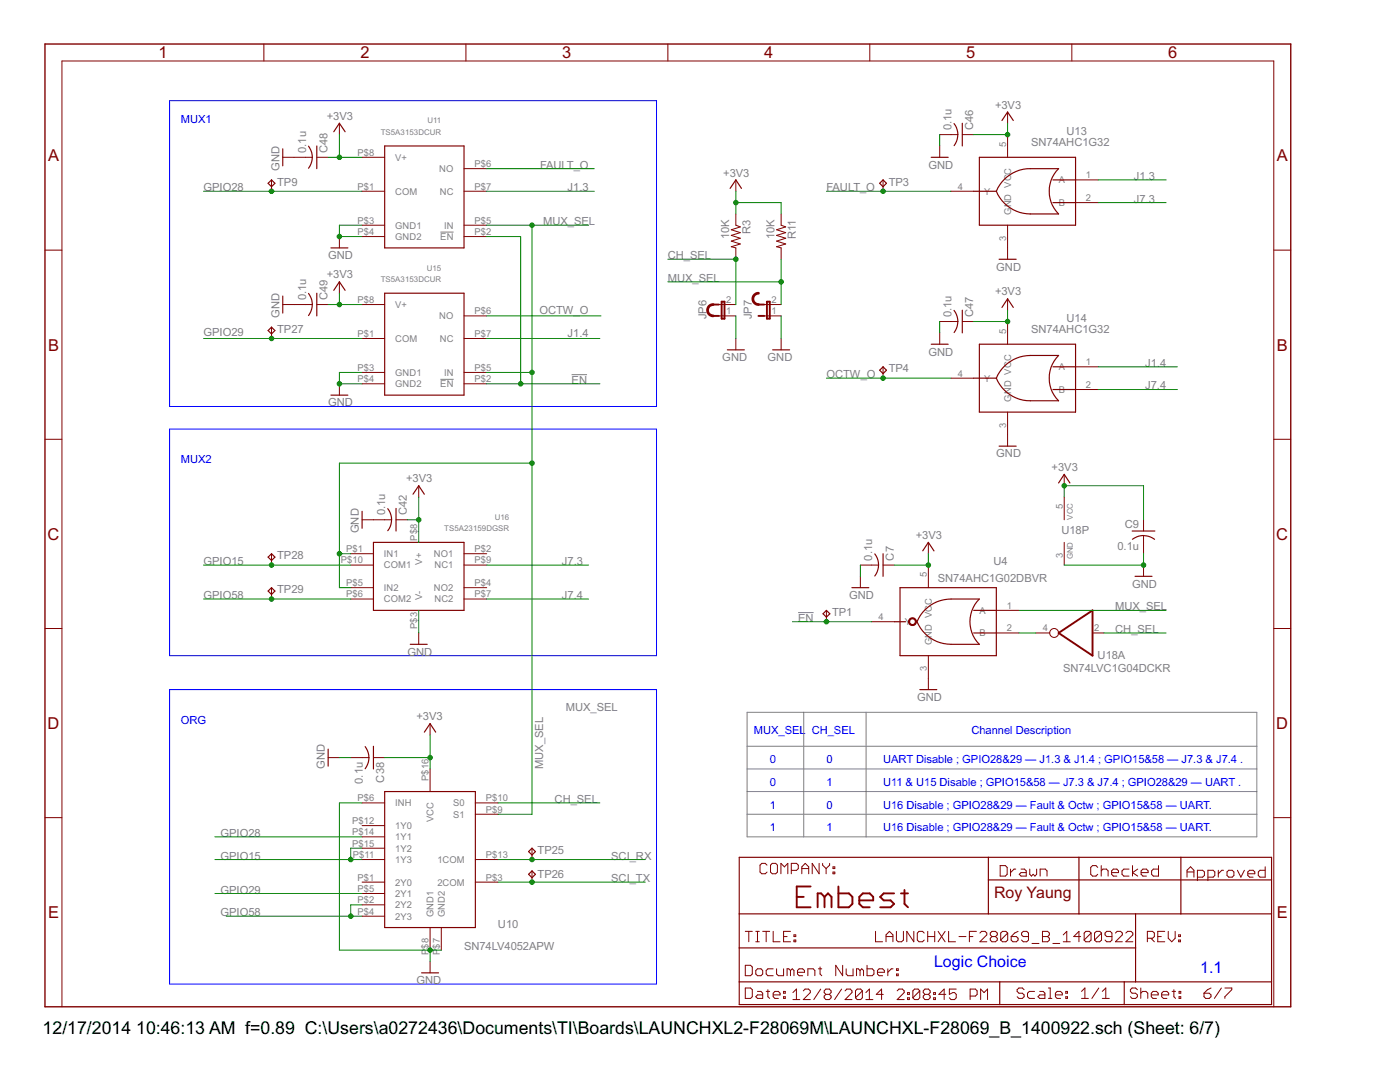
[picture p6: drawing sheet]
<svg xmlns="http://www.w3.org/2000/svg" width="279mm" height="216mm" viewBox="0 0 279 216" stroke-linecap="round" stroke-linejoin="round" font-family="sans-serif">
<path d="M33.8 20.1h97.2v61h-97.2zM33.8 85.6h97.2v45.2h-97.2zM33.8 137.6h97.2v58.8h-97.2z" fill="none" stroke="#00f" stroke-width=".2"/>
<path d="M87.9 46.3h2.6M87.9 75.7h2.6M114.1 74.8h3.1M159.3 122.2h3.1M149.1 142.1h101.7v24.9h-101.7zM149.1 157.9h101.7M149.1 148.9h101.7M149.1 153.4h101.7M160.4 142.1v24.9M172.8 142.1v24.9M149.1 162.5h101.7" fill="none" stroke="#808080" stroke-width=".2"/>
<path d="M9 8.8h248.6v192.1h-248.6z" fill="none" stroke="#800000" stroke-width=".28"/>
<g fill="none" stroke="#800000" stroke-width=".2">
<path d="M52.7 8.8v3.4M93 8.8v3.4M133.3 8.8v3.4M173.6 8.8v3.4M213.9 8.8v3.4M54.2 35.9v2.3M56.4 31.4h5.9M63.2 31.4h2.3M67.7 24.6v2.3M72.3 38.2h4.5M72.3 31.4h4.5M92.6 38.2h4.5"/>
<path d="M92.6 33.7h4.5M146.9 35.9v2.3M176.2 35.9v2.3M187.5 26.9h3.7M187.5 29.1v2.3M189.8 38.2h4.5M192 26.9h2.3M201.1 22.4v2.2M201.1 26.9v4.5M214.7 35.9h4.5M9 49.9h3.4M67.7 47.2v2.3"/>
<path d="M67.7 56.2v2.3M72.3 47.2h4.5M72.3 44.9h4.5M92.6 47.2h4.5M92.6 44.9h4.5M146.9 42.7v2.2l.8 .4-1.8 .5 1.8 .6-1.8 .6 1.8 .5-1.8 .6 1.8 .6-1.8 .5 1 .3v2.2M155.9 42.7v2.2l.9 .4-1.8 .5 1.8 .6-1.8 .6 1.8 .5-1.8 .6 1.8 .6-1.8 .5 .9 .3v2.2M201.1 44.9v6.8M201.1 59.6v2.3M214.7 40.4h4.5M254.2 49.9h3.4M54.2 65.3v2.2"/>
<path d="M56.4 60.8h5.9M63.2 60.8h2.3M67.7 76.6v2.2M72.3 60.8h4.5M72.3 76.6h4.5M72.3 67.5h4.5M72.3 74.3h4.5M92.6 63h4.5M92.6 76.6h4.5M92.6 67.5h4.5M92.6 74.3h4.5M143.5 63h3.4"/>
<path d="M143.5 60.8h3.4M146.9 67.5v2.3M152.5 63h3.4M152.5 60.8h3.4M155.9 67.5v2.3M176.2 73.2v2.3M187.5 66.4v2.3M187.5 64.2h3.7M189.8 75.5h4.5M192 64.2h2.3M201.1 64.2v4.5M214.7 73.2h4.5"/>
<path d="M214.7 77.7h4.5M9 87.7h3.4M83.6 96.9v2.3M201.1 82.2v6.8M212.4 94.7v2.2M212.4 99.2v4.5M254.2 87.7h3.4M54.2 110.5v2.3M54.2 117.3v2.2M70 112.8h4.5M70 119.5h4.5M70 110.5h4.5"/>
<path d="M70 117.3h4.5M72.3 103.7h5.8M79 103.7h2.3M92.6 112.8h4.5M92.6 119.5h4.5M92.6 110.5h4.5M92.6 117.3h4.5M171.7 112.8h3.6M171.7 115v2.3M176.2 112.8h2.3M185.3 108.2v2.3M185.3 112.8v4.5"/>
<path d="M212.4 108.2v4.6M228.2 103.7v2.3M228.2 106.9v3.6M228.2 112.8v2.2M9 125.4h3.4M83.6 126.3v2.3M164.9 121.8v2.3M174 124.1h4.5M185.3 130.8v6.8M198.8 126.3h4.5M198.8 121.8h4.5M206.7 126.3h2.8"/>
<path d="M218 126.3h2.3M254.2 125.4h3.4M65.5 151.2h2.2M70 151.2h3.6M74.5 151.2h2.3M85.8 144.4v2.2M85.8 153.4v4.5M9 163.2h3.4M72.3 171.5h4.5M72.3 164.7h4.5M72.3 167h4.5M72.3 169.2h4.5"/>
<path d="M72.3 176h4.5M72.3 178.3h4.5M72.3 160.2h4.5M94.9 171.5h4.5M94.9 176h4.5M94.9 160.2h4.5M94.9 162.5h4.5M106.2 169.2v2.3M106.2 173.8v2.2M153.1 172.6l-.4-.3h-.7l-.3 .3v1.4l.3 .3h.7l.4-.3M154.1 172.3h.7l.4 .3v1.4l-.4 .3h-.7l-.3-.3v-1.4zM155.9 174.3v-2l.6 .7 .7-.7v2"/>
<path d="M157.9 173.7h1.1l.3-.4v-.7l-.3-.3h-1.1v2M160 174.3v-1.3l.7-.7 .7 .7v1.3M160 173.3h1.4M163.5 172.3v2l-1.4-2v2M164.2 172.3v.3l.7 .7M164.9 173.3v1M165.6 172.3v.3l-.7 .7M166.2 174h.4v.3h-.4zM166.2 173h.4v.3h-.4zM199.6 172.7h1l.4 .4v1.4l-.4 .3h-1zM201.7 173.4v1.4M202.7 173.4h-.3l-.7 .7"/>
<path d="M203.8 173.4h.6l.4 .4v1h-1l-.4-.3 .4-.4h1M205.5 173.4v1.1l.3 .3 .4-.3 .3 .3 .4-.3v-1.1M207.6 174.8v-1.4h1l.4 .4v1M219.1 173.1l-.4-.4h-.7l-.3 .4v1.4l.3 .3h.7l.4-.3M219.8 173.8l.3-.4h.7l.3 .4v1M219.8 172.7v2.1M221.8 174.1h1.4v-.3l-.3-.4h-.7l-.4 .4v.7l.4 .3h.7M225.3 173.4h-1l-.4 .4v.7l.4 .3h1M226 172.7v2.1M227.1 173.4l-1.1 .7 1.1 .7M227.7 174.1h1.4v-.3l-.3-.4h-.7l-.4 .4v.7l.4 .3h.7M231.2 172.7v2.1h-1l-.4-.3v-.7l.4-.4h1"/>
<path d="M236.9 175v-1.3l.7-.7 .7 .7v1.3M236.9 174h1.4M239 175h1l.4-.3v-.7l-.4-.3h-1v2M241.1 175h1l.3-.3v-.7l-.3-.3h-1v2M243.1 173.7v1.3M244.2 173.7h-.4l-.7 .6M245.2 173.7h.7l.4 .3v.7l-.4 .3h-.7l-.3-.3v-.7zM247 173.7l.6 1.3 .7-1.3M249 174.3h1.4v-.3l-.3-.3h-.7l-.4 .3v.7l.4 .3h.7M252.5 173v2h-1l-.4-.3v-.7l.4-.3h1M254.2 163.2h3.4M72.3 180.6h4.5"/>
<path d="M72.3 182.8h4.5M85.8 185.1v4.5M85.8 191.9v2.2M88.1 185.1v4.5M148.7 192.6h1.1l.3 .4v1.4l-.3 .3h-1.1zM148.7 197.1h1.1l.3 .4v1.4l-.3 .3h-1.1zM148.7 185.8h1.4M149.4 185.8v2.1M150.8 193.7l.4-.4h.7l.3 .4v.7l-.3 .3h-.7l-.4-.3zM150.8 185.8h.7M150.8 187.9h.7M151.2 197.8h.7l.3 .4v1h-1l-.4-.3 .4-.4h1"/>
<path d="M151.2 185.8v2.1M152.2 185.8h1.4M152.9 197.8h.7M152.9 185.8v2.1M153.2 197.5v1.4l.4 .3M154.3 198.5h1.4v-.3l-.4-.4h-.7l-.3 .4v.7l.3 .3h.7M154.3 185.8v2.1h1.4M154.3 193.3h-1.1l-.3 .4v.7l.3 .3h1.1M155 193.3v1.1l.3 .3h1.1v-1.4M156.4 198.9h.3v.3h-.3zM156.4 197.8h.3v.4h-.3zM156.4 186.9h.7"/>
<path d="M157.8 185.8h-1.4v2.1h1.4M157.8 193.7l.3-.4 .4 .4v1M157.8 193.7l-.4-.4h-.3v1.4M157.8 193.7v1M158.2 198.1l.7-.7v2.1M158.2 199.5h1.4M158.5 187.6h.3v.3h-.3zM158.5 186.5h.3v.4h-.3zM159.2 194h1.3v-.3l-.3-.4h-.7l-.3 .4v.7l.3 .3h.7M160.3 197.7l.4-.3h.7l.3 .3v.4l-1.4 1.4h1.4M161.2 194.7v-1.4h1.1l.3 .4v1M163.3 193.3h.7"/>
<path d="M163.7 193v1.4l.3 .3M163.8 197.4l-1.4 2.1M164.8 198.4l-.3 .4v.3l.3 .4h.7l.4-.4v-.3l-.4-.4M164.8 198.4l-.3-.3v-.4l.3-.3h.7l.4 .3v.4l-.4 .3M164.8 198.4h.7M168 197.4l-1.4 2.1M168.2 192.6v2.1l-1.4-2.1v2.1M168.7 197.7l.3-.3h.7l.3 .3v.4l-1.3 1.4h1.3M168.9 193.3v1.1l.3 .3h1v-1.4M171.6 193.7l-.3-.4h-.4v1.4M171.6 193.7v1M171.6 193.7l.4-.4 .3 .4v1"/>
<path d="M172.1 197.7v1.4l-.3 .4h-.7l-.4-.4M172.1 197.7l-.3-.3h-.7l-.4 .3v1.4M172.1 197.7l-1.4 1.4M172.8 199.5h1.4M172.8 198.1l.7-.7v2.1M173 192.6v2.1h1.1l.3-.3v-.7l-.3-.4h-1.1M174.7 185.8v2.1h1.4M175.1 194h1.4v-.3l-.4-.4h-.6l-.4 .4v.7l.4 .3h.6M176.3 198.4h-1.4l1-1v2.1M176.8 186.9h1.4M176.8 187.9v-1.4l.7-.7 .7 .7v1.4M177.2 193.3v1.4"/>
<path d="M178.2 193.3h-.3l-.7 .7M178.9 185.8v1.8l.3 .3h.7l.4-.3v-1.8M178.9 194.4h.4v.3h-.4zM178.9 193.3h.4v.4h-.4zM179 197.7l.4-.3h.7l.3 .3v.4l-1.4 1.4h1.4M181.1 199.1h.4v.4h-.4zM181.1 198.1h.4v.3h-.4zM182.4 185.8v2.1l-1.4-2.1v2.1M183.6 197.7v1.4l-.4 .4h-.7l-.3-.4M183.6 197.7l-.4-.3h-.7l-.3 .3v1.4M183.6 197.7l-1.4 1.4M184.4 186.2l-.3-.4h-.7l-.3 .4v1.4l.3 .3h.7l.3-.3"/>
<path d="M184.6 198.4l-.3 .4v.3l.3 .4h.7l.3-.4v-.3l-.3-.4M184.6 198.4l-.3-.3v-.4l.3-.3h.7l.3 .3v.4l-.3 .3M184.6 198.4h.7M185.1 186.9h1.4M185.1 185.8v2.1M186.3 199.1h.4v.4h-.4zM186.3 198.1h.4v.3h-.4zM186.5 185.8v2.1M187.2 185.8l1.4 2.1M188.6 185.8l-1.4 2.1M188.8 198.4h-1.4l1-1v2.1M189.3 185.8v2.1h1.4"/>
<path d="M190.8 197.4h-1.3v1l.7-.3h.3l.3 .3v.7l-.3 .4h-.7l-.3-.4M191.4 186.9h1.4M193.5 186.9h.7M193.6 198.8h1.1l.3-.4v-.7l-.3-.3h-1.1v2.1M194.9 185.8h-1.4v2.1M195.6 186.2l.3-.4h.7l.3 .4v.3l-1.3 1.4h1.3M195.7 199.5v-2.1l.7 .7 .7-.7v2.1M198 186.9l-.4-.4v-.3l.4-.4h.7l.3 .4v.3l-.3 .4M198 186.9l-.4 .3v.4l.4 .3h.7l.3-.3v-.4l-.3-.3M198 186.9h.7M201.1 186.2l-.4-.4h-.6l-.4 .4v1.4M201.1 186.2v1.4l-.4 .3h-.6l-.4-.3"/>
<path d="M201.1 186.2l-1.4 1.4M201.8 186.9h1l.4 .3v.4l-.4 .3h-.7l-.3-.3zM203.2 185.8l-.7 .4-.7 .7M204.4 197.5l-.4-.4h-.7l-.3 .4v.3l.3 .4h.7l.4 .3v.4l-.4 .3h-.7l-.3-.3M205.3 186.9h-1.1l-.3-.4v-.3l.3-.4h.7l.4 .4v1.4l-.4 .3h-.7l-.3-.3M206 188.3h1.3M206.5 197.8h-1.1l-.3 .4v.7l.3 .3h1.1M207.5 197.8h.7l.3 .4v1h-1l-.3-.3 .3-.4h1M208 185.8h1.1l.3 .4v.3l-.3 .4 .3 .3v.4l-.3 .3h-1.1zM208 186.9h1.1M209.2 199.2h.7M209.2 197.1h.4v2.1"/>
<path d="M210.1 188.3h1.4M210.6 198.5h1.4v-.3l-.3-.4h-.7l-.4 .4v.7l.4 .3h.7M212.2 187.9h1.4M212.2 186.5l.7-.7v2.1M212.7 198.9h.3v.3h-.3zM212.7 197.8h.3v.4h-.3zM215.7 186.9h-1.4l1-1.1v2.1M215.8 199.2h1.4M215.8 197.8l.7-.7v2.1M217.7 186.2l-.3-.4h-.7l-.3 .4v1.4M217.7 186.2v1.4l-.3 .3h-.7l-.3-.3M217.7 186.2l-1.3 1.4"/>
<path d="M219.3 197.1l-1.4 2.1M219.8 186.2l-.3-.4h-.7l-.4 .4v1.4M219.8 186.2v1.4l-.3 .3h-.7l-.4-.3M219.8 186.2l-1.4 1.4M220 199.2h1.4M220 197.8l.7-.7v2.1M221.9 186.9h-1l-.4-.4v-.3l.4-.4h.7l.3 .4v1.4l-.3 .3h-.7l-.4-.3M222.6 186.2l.3-.4h.7l.4 .4v.3l-1.4 1.4h1.4M224.7 186.2l.3-.4h.7l.4 .4v.3l-1.4 1.4h1.4M227 197.5l-.4-.4h-.7l-.3 .4v.3l.3 .4h.7l.4 .3v.4l-.4 .3h-.7l-.3-.3M227.7 198.2l.3-.4h.7l.4 .4v1M227.7 197.1v2.1"/>
<path d="M229 187.2h1l.4-.3v-.7l-.4-.4h-1v2.1M229.7 187.2l.7 .7M229.8 198.5h1.3v-.3l-.3-.4h-.7l-.3 .4v.7l.3 .3h.7M231.1 186.9h.7M231.8 198.5h1.4v-.3l-.3-.4h-.7l-.4 .4v.7l.4 .3h.7M232.5 185.8h-1.4v2.1h1.4M233.2 185.8v1.4l.6 .7 .7-.7v-1.4M233.9 197.8h.7M234.3 197.5v1.4l.3 .3M235.2 187.6h.4v.3h-.4zM235.2 186.5h.4v.4h-.4zM235.3 198.9h.3v.3h-.3z"/>
<path d="M235.3 197.8h.3v.4h-.3zM240.3 198.2h1l.4 .3v.4l-.4 .3h-.7l-.3-.3zM241.7 197.1l-.7 .4-.7 .7M243.8 197.1l-1.4 2.1M244.5 197.1h1.3v.4l-1.3 1.4v.3M12.4 200.9v-188.7h241.8v188.7"/>
<circle cx="210.4" cy="126.3" r=".89"/>
</g>
<g fill="none" stroke="#800000" stroke-width=".23">
<path d="M53.5 36.6l.7-.7 .7 .7-.7 .7zM56.4 29.7v3.4M61.6 29.2a3.6 3.6 0 0 1 0 4.4M63.2 29.1v4.6M66.6 26.3l1.1-1.7 1.2 1.7M76.8 29.1h15.8v20.4h-15.8zM145.7 37.6l1.2-1.7 1.1 1.7M175.6 36.6l.6-.7 .7 .7-.7 .7zM185.8 31.4h3.4M190.4 24.7a3.6 3.6 0 0 1 0 4.4M192 24.6v4.5M194.3 38.2h4.5"/>
<path d="M195.5 31.4h19.2v13.5h-19.2zM200 24l1.1-1.6 1.1 1.6M200.4 35.8a7.3 7.3 0 0 1 5.2-2.1h5.7a6.4 6.4 0 0 0 0 9h-5.7a7.4 7.4 0 0 1-6.8-4.5l.7-1.3zM210.1 35.9h4.6M56.4 59.1v3.4M61.6 58.5a3.6 3.6 0 0 1 0 4.5M63.2 58.5v4.5M66 49.5h3.4M66.6 57.9l1.1-1.7 1.2 1.7M76.8 58.5h15.8v20.3h-15.8zM199.4 51.7h3.4M210.1 40.4h4.6"/>
<path d="M54.2 65.3l.7 .7-.7 .6-.7-.6zM66 78.8h3.4M145.2 69.8h3.3M154.2 69.8h3.4M175.6 73.9l.6-.7 .7 .7-.7 .6zM185.8 68.7h3.4M190.4 61.9a3.6 3.6 0 0 1 0 4.5M192 61.9v4.5M194.3 75.5h4.5M195.5 68.7h19.2v13.5h-19.2zM200 61.3l1.1-1.7 1.1 1.7M200.4 73.1a7.4 7.4 0 0 1 5.2-2.2h5.7a6.4 6.4 0 0 0 0 9.1h-5.7a7.3 7.3 0 0 1-6.8-4.5l.7-1.3z"/>
<path d="M210.1 73.2h4.6M210.1 77.7h4.6M82.4 98.6l1.2-1.7 1.1 1.7M199.4 89h3.4M211.3 96.4l1.1-1.7 1.1 1.7M53.5 111.2l.7-.7 .7 .7-.7 .6zM53.5 117.9l.7-.6 .7 .6-.7 .7zM72.3 102v3.4M74.5 108.2h18.1v13.6h-18.1zM77.4 101.5a3.6 3.6 0 0 1 0 4.4M79 101.5v4.5M170 117.3h3.4"/>
<path d="M174.6 110.5a3.6 3.6 0 0 1 0 4.4M176.2 110.5v4.5M179.6 117.3h19.2v13.5h-19.2zM184.1 109.9l1.2-1.7 1.1 1.7M226 106h4.5M226 107.6a3.6 3.6 0 0 1 4.4 0M226.5 115h3.4M81.9 128.6h3.4M164.3 122.5l.6-.7 .7 .7-.7 .6zM178.5 124.1h2.2M183.6 137.6h3.4M184.6 121.7a7.3 7.3 0 0 1 5.2-2.2h5.7a6.4 6.4 0 0 0 0 9.1h-5.7a7.3 7.3 0 0 1-6.8-4.5l.7-1.3z"/>
<path d="M194.3 121.8h4.5M194.3 126.3h4.5M65.5 149.5v3.4M72.9 149a3.6 3.6 0 0 1 0 4.4M74.5 148.9v4.5M76.8 157.9h18.1v27.2h-18.1zM84.7 146.1l1.1-1.7 1.2 1.7M105.5 169.9l.7-.7 .6 .7-.6 .7zM106.2 173.8l.6 .7-.6 .6-.7-.6zM147.5 171.1h106.3v29.3h-106.3zM197.3 171.1v11.3M197.3 175.6h56.5"/>
<path d="M215.3 171.1v11.3M235.7 171.1v11.3M84.1 194.1h3.4M147.5 182.4h106.3M147.5 195.9h106.3M147.5 189.1h79.1M199.5 195.9v4.5M224.4 195.9v4.5M226.6 182.4v13.5"/>
</g>
<g fill="none" stroke="#800000" stroke-width=".38">
<path d="M142.3 63h1.2M142.3 60.8h1.2M144 60.2h.6v3.4h-.6zM151.4 63h1.1M151.4 60.8h1.1M153.1 60.2h.5v3.4h-.5zM211.3 126.3l6.7-4.5v9zM159 179h1.4M161.8 176.9h-2.8v4.1h2.8M164.5 179l-.6-.7h-.7v2.7M164.5 179v2M164.5 179l.7-.7 .7 .7v2"/>
<path d="M167.3 176.9v4.1h2.1l.7-.6v-1.4l-.7-.7h-2.1M171.5 179.7h2.8v-.7l-.7-.7h-1.4l-.7 .7v1.4l.7 .6h1.4M178.4 178.3h-2l-.7 .7 .7 .7h1.3l.7 .7-.7 .6h-2M179.8 178.3h1.4M180.5 177.6v2.8l.7 .6"/>
</g>
<path d="M151.4 58.5a1.13 1.13 0 0 0-1.2 1.1 1.13 1.13 0 0 0 1.2 1.2M142.3 60.8a1.13 1.13 0 0 0-1.1 1.1 1.13 1.13 0 0 0 1.1 1.1" fill="none" stroke="#800000" stroke-width=".55"/>
<path d="M181.5 123.5a.79 .79 0 0 1 1.3 .1 .79 .79 0 0 1-.5 1.2 .79 .79 0 0 1-1-.7h.2a.58 .58 0 0 1 .9-.5 .58 .58 0 0 1 .1 .9 .58 .58 0 0 1-.9-.3l-.1-.1h-.2z" fill-rule="evenodd" fill="#800000" stroke="#800000" stroke-width=".2"/>
<g fill="none" stroke="#008000" stroke-width=".2">
<path d="M40.6 38.2h31.7M65.5 31.4h6.8M67.7 26.9v4.5M97.1 38.2h21.5M97.1 33.7h21.5M146.9 38.2v4.5M164.9 38.2h24.9M187.5 26.9v2.2M201.1 24.6v2.3h-6.8M219.2 35.9h13.5M67.7 58.5v2.3M72.3 44.9h-4.6v2.3h4.6"/>
<path d="M97.1 44.9h20.4M97.1 47.2h6.8v29.4M106.2 44.9v117.6h-6.8M133.3 51.7h13.6v9.1M133.3 56.2h22.6M146.9 40.4h9v2.3M155.9 51.7v9.1M219.2 40.4h13.5M40.6 67.5h31.7M65.5 60.8h6.8M72.3 74.3h-4.6v2.3h4.6M97.1 76.6h22.6"/>
<path d="M97.1 74.3h9.1M97.1 67.5h22.6M97.1 63h22.9M146.9 63v4.5M155.9 63v4.5M164.9 75.5h24.9M187.5 64.2v2.2M201.1 61.9v2.3h-6.8M219.2 77.7h15.8M219.2 73.2h15.8M83.6 99.2v9M106.2 92.4h-38.5v24.9h2.3"/>
<path d="M212.4 99.2v-2.3h15.8v6.8M40.6 112.8h29.4M40.6 119.5h29.4M67.7 110.5h2.3M81.3 103.7h2.3M97.1 112.8h20.4M97.1 119.5h20.4M171.7 112.8v2.2M185.3 110.5v2.3h-6.8M228.2 110.5v2.3h-15.8M83.6 121.8v4.5M158.2 124.1h15.8"/>
<path d="M203.3 126.3h3.4M203.3 121.8h29.4M220.3 126.3h12.4M67.7 151.2h2.3M76.8 151.2h9M85.8 146.6v6.8M42.9 167h29.4M42.9 178.3h29.4M42.9 171.5h29.4M72.3 160.2h-4.6v29.4h20.4M72.3 169.2h-2.3v2.3M99.4 160.2h20.3"/>
<path d="M99.4 171.5h29.4M99.4 176h29.4M45.1 182.8h27.2M72.3 180.6h-2.3v2.2M85.8 189.6v2.3"/>
</g>
<g fill="#008000" stroke="#008000" stroke-width=".2">
<circle cx="85.8" cy="189.6" r=".44"/>
<circle cx="67.7" cy="47.2" r=".44"/>
<circle cx="67.7" cy="76.6" r=".44"/>
<circle cx="228.2" cy="112.8" r=".44"/>
<circle cx="201.1" cy="26.9" r=".44"/>
<circle cx="201.1" cy="64.2" r=".44"/>
<circle cx="85.8" cy="151.2" r=".44"/>
<circle cx="67.7" cy="31.4" r=".44"/>
<circle cx="67.7" cy="60.8" r=".44"/>
<circle cx="83.6" cy="103.7" r=".44"/>
<circle cx="146.9" cy="40.4" r=".44"/>
<circle cx="185.3" cy="112.8" r=".44"/>
<circle cx="212.4" cy="96.9" r=".44"/>
<circle cx="54.2" cy="38.2" r=".44"/>
<circle cx="54.2" cy="67.5" r=".44"/>
<circle cx="176.2" cy="38.2" r=".44"/>
<circle cx="176.2" cy="75.5" r=".44"/>
<circle cx="70" cy="182.8" r=".44"/>
<circle cx="54.2" cy="119.5" r=".44"/>
<circle cx="70" cy="171.5" r=".44"/>
<circle cx="54.2" cy="112.8" r=".44"/>
<circle cx="106.2" cy="171.5" r=".44"/>
<circle cx="106.2" cy="176" r=".44"/>
<circle cx="146.9" cy="51.7" r=".44"/>
<circle cx="67.7" cy="110.5" r=".44"/>
<circle cx="106.2" cy="92.4" r=".44"/>
<circle cx="106.2" cy="74.3" r=".44"/>
<circle cx="106.2" cy="44.9" r=".44"/>
<circle cx="155.9" cy="56.2" r=".44"/>
<circle cx="164.9" cy="124.1" r=".44"/>
<circle cx="103.9" cy="76.6" r=".44"/>
</g>
<g font-size="4">
<text x="8.5" y="206.4">12/17/2014</text>
<text x="27.2" y="206.4">10:46:13 AM f=0.89 C:\Users\a0272436\Documents\TI\Boards\LAUNCHXL2-F28069M\LAUNCHXL-F28069_B_1400922.sch (Sheet: 6/7)</text>
</g>
<g font-size="3.7" fill="#800000">
<text x="31.6" y="11.6">1</text>
<text x="71.9" y="11.6">2</text>
<text x="112.2" y="11.6">3</text>
<text x="152.5" y="11.6">4</text>
<text x="192.8" y="11.6">5</text>
<text x="233.1" y="11.6">6</text>
<text x="9.6" y="32.2">A</text>
<text x="254.8" y="32.2">A</text>
<text x="9.6" y="70">B</text>
<text x="254.8" y="70">B</text>
<text x="9.5" y="107.7">C</text>
<text x="254.7" y="107.7">C</text>
<text x="9.5" y="145.4">D</text>
<text x="254.7" y="145.4">D</text>
<text x="9.6" y="183.2">E</text>
<text x="254.8" y="183.2">E</text>
</g>
<text font-size="3.6" fill="#800000" x="198.4" y="179.2">Roy Yaung</text>
<g font-size="3.6" fill="#00f">
<text x="186.4" y="193">Logic Choice</text>
<text x="239.5" y="194.1">1.1</text>
</g>
<g font-size="2.5" fill="#808080">
<text x="65.2" y="23.9">+3V3</text>
<text x="198.6" y="21.7">+3V3</text>
<text x="189.9" y="26" transform="rotate(-90 189.9 26)">0.1u</text>
<text x="194.2" y="26" transform="rotate(-90 194.2 26)">C46</text>
<text x="205.8" y="29.1">SN74AHC1G32</text>
<text x="212.9" y="26.9">U13</text>
<text x="55.8" y="34.1" transform="rotate(-90 55.8 34.1)">GND</text>
<text x="61.1" y="30.5" transform="rotate(-90 61.1 30.5)">0.1u</text>
<text x="65.4" y="30.5" transform="rotate(-90 65.4 30.5)">C48</text>
<text x="107.8" y="33.6">FAULT_O</text>
<text x="144.3" y="35.2">+3V3</text>
<text x="185.3" y="33.6">GND</text>
<text x="226.3" y="35.9">J1.3</text>
<text x="40.6" y="38.2">GPIO28</text>
<text x="55.3" y="37">TP9</text>
<text x="113.3" y="38.2">J1.3</text>
<text x="164.9" y="38.2">FAULT_O</text>
<text x="177.4" y="37">TP3</text>
<text x="226.3" y="40.4">J7.3</text>
<text x="108.4" y="44.9">MUX_SEL</text>
<text x="145.5" y="47.8" transform="rotate(-90 145.5 47.8)">10K</text>
<text x="149.8" y="46.7" transform="rotate(-90 149.8 46.7)">R3</text>
<text x="154.5" y="47.8" transform="rotate(-90 154.5 47.8)">10K</text>
<text x="158.8" y="47.7" transform="rotate(-90 158.8 47.7)">R11</text>
<text x="65.5" y="51.7">GND</text>
<text x="133.3" y="51.7">CH_SEL</text>
<text x="198.8" y="54">GND</text>
<text x="61.1" y="59.9" transform="rotate(-90 61.1 59.9)">0.1u</text>
<text x="65.2" y="55.6">+3V3</text>
<text x="65.4" y="59.9" transform="rotate(-90 65.4 59.9)">C49</text>
<text x="133.3" y="56.2">MUX_SEL</text>
<text x="198.6" y="59">+3V3</text>
<text x="55.8" y="63.5" transform="rotate(-90 55.8 63.5)">GND</text>
<text x="107.6" y="62.6">OCTW_O</text>
<text x="141" y="63.7" transform="rotate(-90 141 63.7)">JP6</text>
<text x="150" y="63.7" transform="rotate(-90 150 63.7)">JP7</text>
<text x="189.9" y="63.3" transform="rotate(-90 189.9 63.3)">0.1u</text>
<text x="194.2" y="63.3" transform="rotate(-90 194.2 63.3)">C47</text>
<text x="212.9" y="64.2">U14</text>
<text x="40.6" y="67.1">GPIO29</text>
<text x="55.3" y="66.4">TP27</text>
<text x="113.3" y="67.3">J1.4</text>
<text x="185.3" y="70.9">GND</text>
<text x="205.8" y="66.4">SN74AHC1G32</text>
<text x="114.1" y="76.6">EN</text>
<text x="144.2" y="72.1">GND</text>
<text x="153.2" y="72.1">GND</text>
<text x="164.9" y="75.5">OCTW_O</text>
<text x="177.4" y="74.3">TP4</text>
<text x="228.5" y="77.7">J7.4</text>
<text x="228.5" y="73.2">J1.4</text>
<text x="65.5" y="81.1">GND</text>
<text x="198.8" y="91.3">GND</text>
<text x="209.9" y="94">+3V3</text>
<text x="81" y="96.2">+3V3</text>
<text x="71.6" y="106.4" transform="rotate(-90 71.6 106.4)">GND</text>
<text x="76.9" y="102.8" transform="rotate(-90 76.9 102.8)">0.1u</text>
<text x="81.2" y="102.8" transform="rotate(-90 81.2 102.8)">C42</text>
<text x="182.8" y="107.6">+3V3</text>
<text x="211.8" y="106.5">U18P</text>
<text x="224.5" y="105.4">C9</text>
<text x="40.6" y="112.7">GPIO15</text>
<text x="55.3" y="111.6">TP28</text>
<text x="112.1" y="112.7">J7.3</text>
<text x="174.1" y="111.8" transform="rotate(-90 174.1 111.8)">0.1u</text>
<text x="178.4" y="111.8" transform="rotate(-90 178.4 111.8)">C7</text>
<text x="198.3" y="112.7">U4</text>
<text x="223" y="109.7">0.1u</text>
<text x="40.6" y="119.5">GPIO58</text>
<text x="55.3" y="118.4">TP29</text>
<text x="112.1" y="119.5">J7.4</text>
<text x="169.5" y="119.5">GND</text>
<text x="187.2" y="116.1">SN74AHC1G02DBVR</text>
<text x="226" y="117.3">GND</text>
<text x="159.3" y="124">EN</text>
<text x="166.1" y="122.9">TP1</text>
<text x="222.6" y="121.8">MUX_SEL</text>
<text x="81.3" y="130.8">GND</text>
<text x="219.1" y="131.4">U18A</text>
<text x="222.6" y="126.3">CH_SEL</text>
<text x="212.2" y="134">SN74LVC1G04DCKR</text>
<text x="83.1" y="143.7">+3V3</text>
<text x="112.9" y="141.9">MUX_SEL</text>
<text x="183" y="139.9">GND</text>
<text x="64.8" y="153.4" transform="rotate(-90 64.8 153.4)">GND</text>
<text x="108.4" y="153.4" transform="rotate(-90 108.4 153.4)">MUX_SEL</text>
<text x="72.4" y="156.4" transform="rotate(-90 72.4 156.4)">0.1u</text>
<text x="76.7" y="156.1" transform="rotate(-90 76.7 156.1)">C38</text>
<text x="110.7" y="160.2">CH_SEL</text>
<text x="44" y="167">GPIO28</text>
<text x="44" y="171.5">GPIO15</text>
<text x="107.3" y="170.4">TP25</text>
<text x="122" y="171.5">SCI_RX</text>
<text x="44" y="178.3">GPIO29</text>
<text x="107.3" y="175.1">TP26</text>
<text x="122" y="176">SCI_TX</text>
<text x="44" y="182.8">GPIO58</text>
<text x="99.4" y="185.1">U10</text>
<text x="92.6" y="189.6">SN74LV4052APW</text>
<text x="83.1" y="196.4">GND</text>
</g>
<g font-size="2.5" fill="#00f">
<text x="36.1" y="24.6">MUX1</text>
<text x="36.1" y="92.4">MUX2</text>
<text x="36.1" y="144.4">ORG</text>
<text x="150.5" y="146.4">MUX_SEL</text>
<text x="162" y="146.4">CH_SEL</text>
<text x="193.9" y="146.4">Channel Description</text>
<text x="153.6" y="152.3">0</text>
<text x="164.9" y="152.3">0</text>
<text x="176.2" y="152.3">UART Disable ; GPIO28&amp;29 — J1.3 &amp; J1.4 ; GPIO15&amp;58 — J7.3 &amp; J7.4 .</text>
<text x="153.6" y="156.8">0</text>
<text x="153.6" y="161.3">1</text>
<text x="164.9" y="156.8">1</text>
<text x="164.9" y="161.3">0</text>
<text x="176.2" y="156.8">U11 &amp; U15 Disable ; GPIO15&amp;58 — J7.3 &amp; J7.4 ; GPIO28&amp;29 — UART .</text>
<text x="176.2" y="161.3">U16 Disable ; GPIO28&amp;29 — Fault &amp; Octw ; GPIO15&amp;58 — UART.</text>
<text x="153.6" y="165.9">1</text>
<text x="164.9" y="165.9">1</text>
<text x="176.2" y="165.9">U16 Disable ; GPIO28&amp;29 — Fault &amp; Octw ; GPIO15&amp;58 — UART.</text>
</g>
<g font-size="2.1" fill="#808080">
<text x="200.8" y="29.3" transform="rotate(-90 200.8 29.3)">5</text>
<text x="71.3" y="31.1">P$8</text>
<text x="78.9" y="32.1">V+</text>
<text x="87.7" y="34.3">NO</text>
<text x="94.7" y="33.3">P$6</text>
<text x="216.7" y="35.6">1</text>
<text x="71.3" y="37.8">P$1</text>
<text x="78.9" y="38.8">COM</text>
<text x="87.8" y="38.8">NC</text>
<text x="94.7" y="37.8">P$7</text>
<text x="191.2" y="37.8">4</text>
<text x="196.4" y="38.8">Y</text>
<text x="211.3" y="36.6">A</text>
<text x="211.3" y="41.1">B</text>
<text x="216.7" y="40.1">2</text>
<text x="71.3" y="44.6">P$3</text>
<text x="71.3" y="46.9">P$4</text>
<text x="78.9" y="45.6">GND1</text>
<text x="78.9" y="47.9">GND2</text>
<text x="87.9" y="47.9">EN</text>
<text x="88.6" y="45.6">IN</text>
<text x="94.7" y="46.9">P$2</text>
<text x="94.7" y="44.6">P$5</text>
<text x="201.8" y="42.9" transform="rotate(-90 201.8 42.9)">GND VCC</text>
<text x="200.8" y="48.1" transform="rotate(-90 200.8 48.1)">3</text>
<text x="71.3" y="60.4">P$8</text>
<text x="78.9" y="61.4">V+</text>
<text x="87.7" y="63.7">NO</text>
<text x="94.7" y="62.7">P$6</text>
<text x="144.9" y="62.7">1</text>
<text x="144.9" y="60.4">2</text>
<text x="153.9" y="62.7">1</text>
<text x="153.9" y="60.4">2</text>
<text x="71.3" y="67.2">P$1</text>
<text x="78.9" y="68.2">COM</text>
<text x="87.8" y="68.2">NC</text>
<text x="94.7" y="67.2">P$7</text>
<text x="200.8" y="66.6" transform="rotate(-90 200.8 66.6)">5</text>
<text x="71.3" y="74">P$3</text>
<text x="71.3" y="76.3">P$4</text>
<text x="78.9" y="75">GND1</text>
<text x="78.9" y="77.3">GND2</text>
<text x="87.9" y="77.3">EN</text>
<text x="88.6" y="75">IN</text>
<text x="94.7" y="76.3">P$2</text>
<text x="94.7" y="74">P$5</text>
<text x="191.2" y="75.1">4</text>
<text x="196.4" y="76.1">Y</text>
<text x="211.3" y="73.9">A</text>
<text x="216.7" y="72.9">1</text>
<text x="216.7" y="77.4">2</text>
<text x="201.8" y="80.2" transform="rotate(-90 201.8 80.2)">GND VCC</text>
<text x="211.3" y="78.4">B</text>
<text x="200.8" y="85.4" transform="rotate(-90 200.8 85.4)">3</text>
<text x="212.1" y="101.6" transform="rotate(-90 212.1 101.6)">5</text>
<text x="83.2" y="107.9" transform="rotate(-90 83.2 107.9)">P$8</text>
<text x="68" y="112.4">P$10</text>
<text x="69.1" y="110.2">P$1</text>
<text x="76.6" y="113.4">COM1</text>
<text x="76.6" y="111.2">IN1</text>
<text x="84.2" y="112.7" transform="rotate(-90 84.2 112.7)">V+</text>
<text x="86.6" y="111.2">NO1</text>
<text x="86.7" y="113.4">NC1</text>
<text x="94.7" y="112.4">P$9</text>
<text x="94.7" y="110.2">P$2</text>
<text x="212.1" y="111.4" transform="rotate(-90 212.1 111.4)">3</text>
<text x="69.1" y="119.2">P$6</text>
<text x="69.1" y="117">P$5</text>
<text x="76.6" y="117.9">IN2</text>
<text x="84.2" y="119.7" transform="rotate(-90 84.2 119.7)">V-</text>
<text x="86.6" y="117.9">NO2</text>
<text x="94.7" y="119.2">P$7</text>
<text x="94.7" y="117">P$4</text>
<text x="185" y="115.2" transform="rotate(-90 185 115.2)">5</text>
<text x="76.6" y="120.2">COM2</text>
<text x="83.2" y="125.5" transform="rotate(-90 83.2 125.5)">P$3</text>
<text x="86.7" y="120.2">NC2</text>
<text x="175.4" y="123.7">4</text>
<text x="180.6" y="124.7">Y</text>
<text x="195.5" y="122.5">A</text>
<text x="200.9" y="121.5">1</text>
<text x="200.9" y="126">2</text>
<text x="208.1" y="126">4</text>
<text x="218.4" y="126">2</text>
<text x="185.9" y="128.8" transform="rotate(-90 185.9 128.8)">GND VCC</text>
<text x="195.5" y="127">B</text>
<text x="185" y="134" transform="rotate(-90 185 134)">3</text>
<text x="85.5" y="155.9" transform="rotate(-90 85.5 155.9)">P$16</text>
<text x="71.3" y="159.9">P$6</text>
<text x="78.9" y="160.9">INH</text>
<text x="90.5" y="160.9">S0</text>
<text x="96.9" y="159.9">P$10</text>
<text x="70.3" y="164.4">P$12</text>
<text x="70.3" y="166.7">P$14</text>
<text x="78.9" y="165.4">1Y0</text>
<text x="78.9" y="167.7">1Y1</text>
<text x="86.5" y="164.1" transform="rotate(-90 86.5 164.1)">VCC</text>
<text x="90.5" y="163.1">S1</text>
<text x="96.9" y="162.2">P$9</text>
<text x="70.3" y="168.9">P$15</text>
<text x="70.4" y="171.2">P$11</text>
<text x="78.9" y="169.9">1Y2</text>
<text x="78.9" y="172.2">1Y3</text>
<text x="87.3" y="172.2">1COM</text>
<text x="96.9" y="171.2">P$13</text>
<text x="71.3" y="175.7">P$1</text>
<text x="71.3" y="178">P$5</text>
<text x="78.9" y="176.7">2Y0</text>
<text x="78.9" y="179">2Y1</text>
<text x="87.3" y="176.7">2COM</text>
<text x="96.9" y="175.7">P$3</text>
<text x="71.3" y="180.2">P$2</text>
<text x="71.3" y="182.5">P$4</text>
<text x="78.9" y="181.2">2Y2</text>
<text x="78.9" y="183.5">2Y3</text>
<text x="86.5" y="183" transform="rotate(-90 86.5 183)">GND1</text>
<text x="88.8" y="183" transform="rotate(-90 88.8 183)">GND2</text>
<text x="85.5" y="190.5" transform="rotate(-90 85.5 190.5)">P</text>
<text x="85.5" y="189.3" transform="rotate(-90 85.5 189.3)">$8</text>
<text x="87.8" y="190.5" transform="rotate(-90 87.8 190.5)">P</text>
<text x="87.8" y="189.3" transform="rotate(-90 87.8 189.3)">$7</text>
</g>
<g font-size="1.8" fill="#808080">
<text x="76" y="26.9">TS5A3153DCUR</text>
<text x="85.3" y="24.6">U11</text>
<text x="85.2" y="54">U15</text>
<text x="76" y="56.2">TS5A3153DCUR</text>
<text x="88.7" y="106">TS5A23159DGSR</text>
<text x="98.7" y="103.7">U16</text>
<text x="214.1" y="103.7" transform="rotate(-90 214.1 103.7)">VCC</text>
<text x="214.1" y="111.6" transform="rotate(-90 214.1 111.6)">GND</text>
</g>
</svg>
